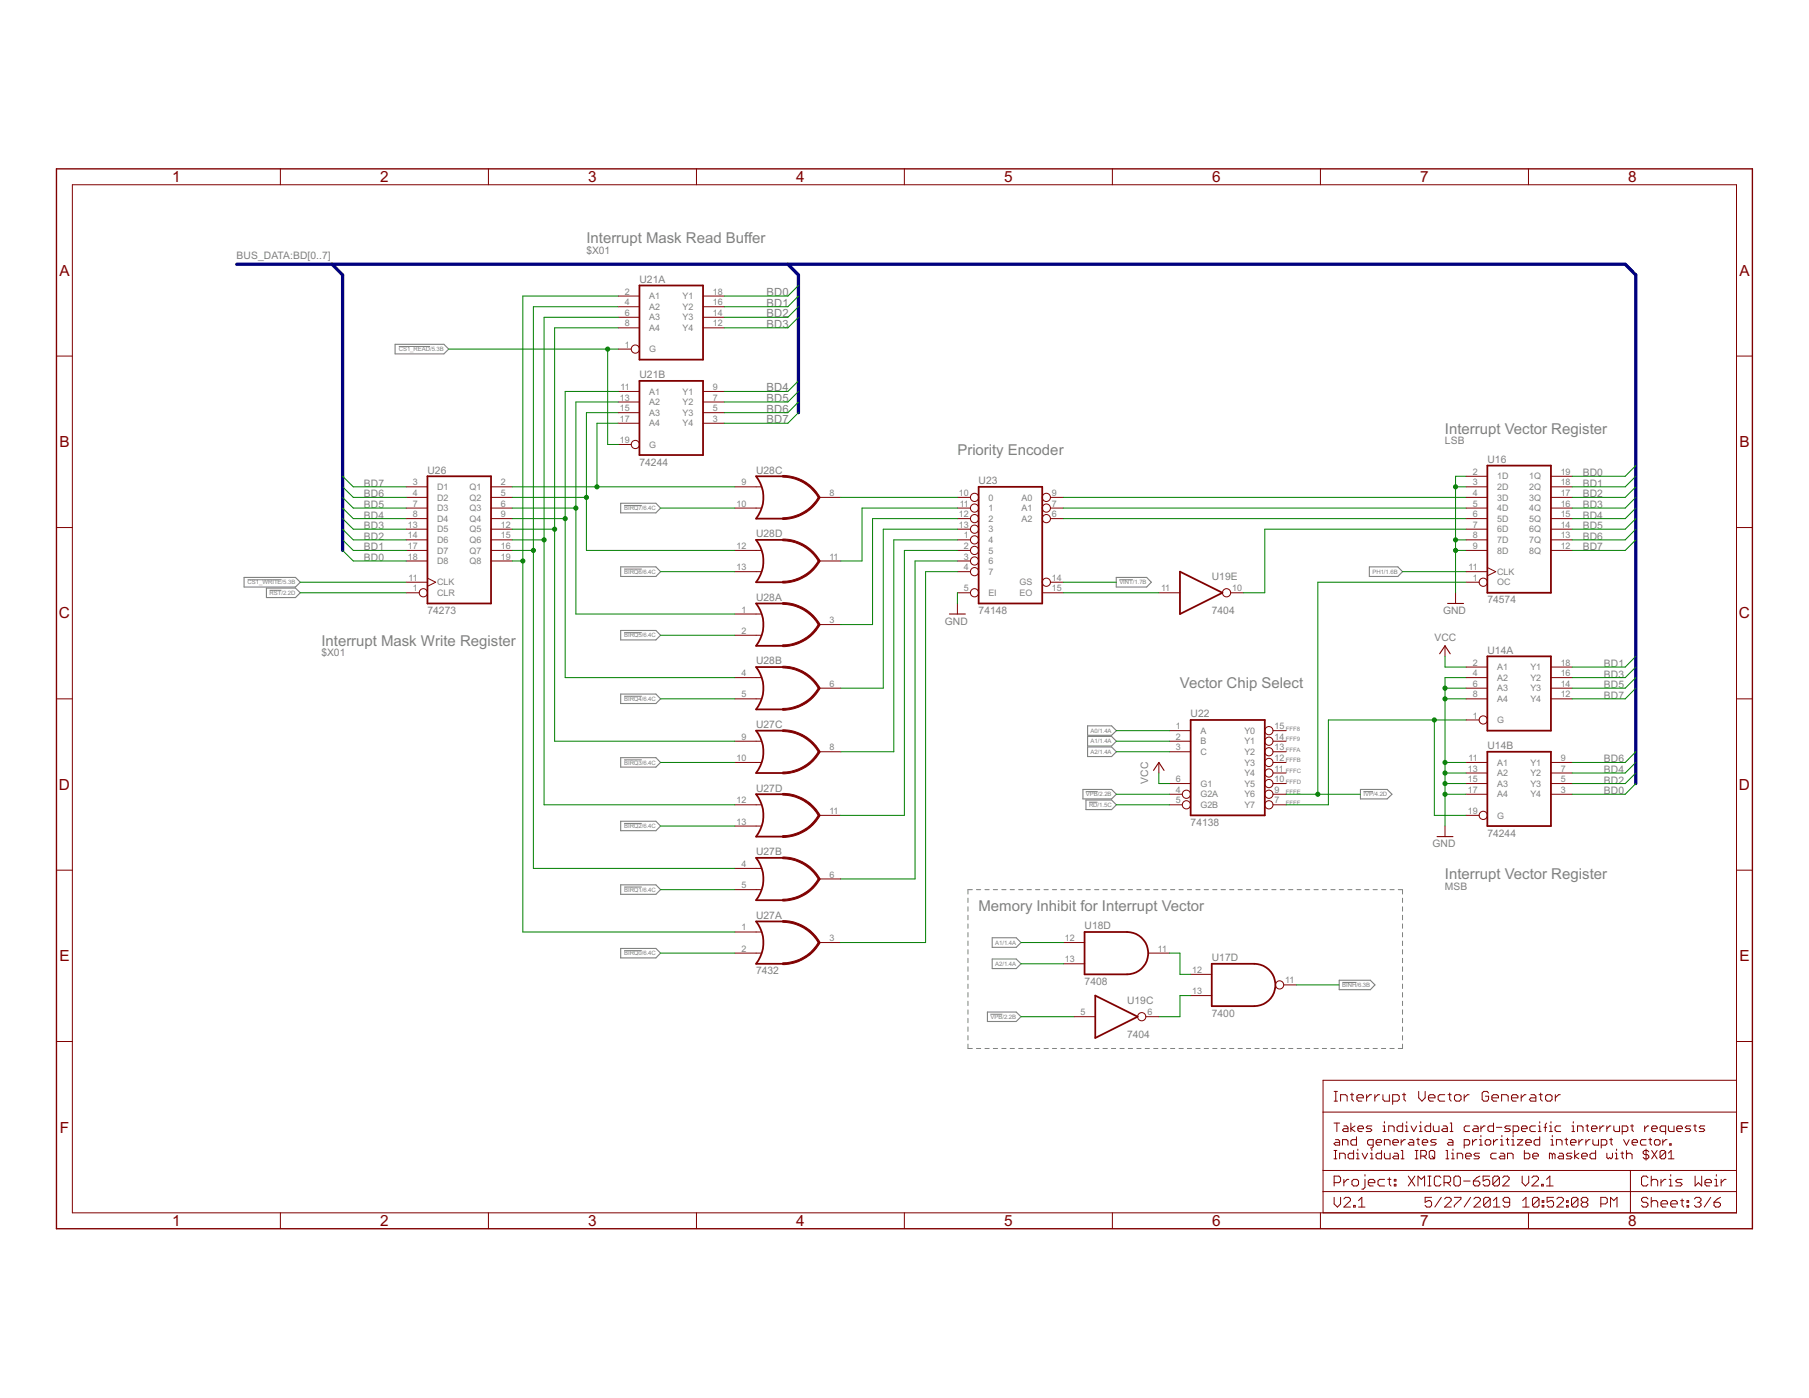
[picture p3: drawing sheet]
<svg xmlns="http://www.w3.org/2000/svg" width="279mm" height="216mm" viewBox="0 0 279 216" stroke-linecap="round" stroke-linejoin="round" font-family="sans-serif">
<g fill="none" stroke="#808080" stroke-width=".15">
<path d="M61.6 53.5h4.8M96.4 78.1h2.7M38.2 89.5h5.3M41.6 91.2h1.9M96.4 97.7h2.7M96.4 87.9h2.7M172.9 89.5h2.1M96.4 117.3h2.7M96.4 107.5h2.7M96.4 137h2.7M96.4 127.2h2.7M149.5 138.7v.7"/>
<path d="M150.2 137.4h-.7v.7M150.8 137.4h.7M152.1 137.4h.7M153.4 137.4h.7M154.7 137.4h.7M156 137.4h.7M157.3 137.4h.7M158.6 137.4h.7M159.9 137.4h.7M161.2 137.4h.7M162.5 137.4h.7M163.9 137.4h.6"/>
<path d="M165.1 137.4h.7M166.5 137.4h.6M167.7 122.3h1.8M167.7 137.4h.7M168.2 123.9h1.3M169.1 137.4h.6M170.3 137.4h.7M171.7 137.4h.6M173 137.4h.6M174.3 137.4h.6M175.6 137.4h.6M176.9 137.4h.6"/>
<path d="M178.2 137.4h.6M179.5 137.4h.6M180.8 137.4h.6M182.1 137.4h.7M183.4 137.4h.6M184.7 137.4h.7M186 137.4h.6M187.3 137.4h.7M188.6 137.4h.7M189.9 137.4h.7M191.2 137.4h.7M192.5 137.4h.7"/>
<path d="M193.8 137.4h.7M195.1 137.4h.7M196.4 137.4h.7M197.7 137.4h.7M199 137.4h.7M200.3 137.4h.7M201.6 137.4h.7M202.9 137.4h.7M204.2 137.4h.7M205.5 137.4h.7M206.8 137.4h.7M208.2 137.4h.6"/>
<path d="M209.4 137.4h.7M210.6 122.3h1.5M210.8 137.4h.6M212.1 137.4h.6M213.4 137.4h.6M214.7 137.4h.6M216 137.4h.6v.7M216.6 138.7v.7M96.4 146.8h2.7M149.5 140v.7M149.5 141.4v.6M149.5 142.7v.7"/>
<path d="M149.5 144v.7M149.5 145.3v.7M149.5 146.7v.6M149.5 148v.7M149.5 149.3v.7M149.5 150.6v.7M149.5 152v.7M149.5 153.3v.7M149.5 154.6v.7M149.5 156v.6M149.5 157.3v.6M149.5 158.6v.7"/>
<path d="M149.5 159.9v.7M153 156.6h1.8M207.3 151.7h2.2M216.6 140v.7M216.6 141.4v.6M216.6 142.7v.7M216.6 144v.7M216.6 145.3v.7M216.6 146.7v.6M216.6 148v.7M216.6 149.3v.7M216.6 150.6v.7"/>
<path d="M216.6 152v.7M216.6 153.3v.7M216.6 154.6v.7M216.6 156v.6M216.6 157.3v.6M216.6 158.6v.7M216.6 159.9v.7M149.5 161.2v.7h.7M150.8 161.9h.7M152.1 161.9h.7M153.4 161.9h.7M154.7 161.9h.7"/>
<path d="M156 161.9h.7M157.3 161.9h.7M158.6 161.9h.7M159.9 161.9h.7M161.2 161.9h.7M162.5 161.9h.7M163.9 161.9h.6M165.1 161.9h.7M166.5 161.9h.6M167.7 161.9h.7M169.1 161.9h.6M170.3 161.9h.7"/>
<path d="M171.7 161.9h.6M173 161.9h.6M174.3 161.9h.6M175.6 161.9h.6M176.9 161.9h.6M178.2 161.9h.6M179.5 161.9h.6M180.8 161.9h.6M182.1 161.9h.7M183.4 161.9h.6M184.7 161.9h.7M186 161.9h.6"/>
<path d="M187.3 161.9h.7M188.6 161.9h.7M189.9 161.9h.7M191.2 161.9h.7M192.5 161.9h.7M193.8 161.9h.7M195.1 161.9h.7M196.4 161.9h.7M197.7 161.9h.7M199 161.9h.7M200.3 161.9h.7M201.6 161.9h.7"/>
<path d="M202.9 161.9h.7M204.2 161.9h.7M205.5 161.9h.7M206.8 161.9h.7M208.2 161.9h.6M209.4 161.9h.7M210.8 161.9h.6M212.1 161.9h.6M213.4 161.9h.6M214.7 161.9h.6M216.6 161.2v.7h-.6"/>
</g>
<g fill="none" stroke="#808080" stroke-width=".17">
<path d="M61 53.2h7.6l.7 .7-.7 .8h-7.6zM95.9 77.7h5.4l.7 .8-.7 .7h-5.4zM37.7 89.2h7.9l.8 .7-.8 .8h-7.9zM41.1 90.8h4.5l.8 .7-.8 .8h-4.5zM95.9 87.5h5.4l.7 .8-.7 .7h-5.4zM95.9 97.4h5.4l.7 .7-.7 .7h-5.4zM172.4 89.2h4.7l.7 .7-.7 .8h-4.7zM211.5 87.5h4.4l.7 .8-.7 .7h-4.4zM95.9 107.2h5.4l.7 .7-.7 .7h-5.4zM95.9 117h5.4l.7 .8-.7 .7h-5.4zM168 115.4h3.7l.7 .7-.7 .7h-3.7zM168 112.1h3.7l.7 .7-.7 .8h-3.7z"/>
<path d="M168 113.7h3.7l.7 .8-.7 .7h-3.7zM95.9 126.8h5.4l.7 .8-.7 .7h-5.4zM95.9 136.7h5.4l.7 .7-.7 .7h-5.4zM167.3 121.9h4.4l.7 .8-.7 .7h-4.4zM167.7 123.5h4l.7 .8-.7 .7h-4zM210.1 121.9h4.1l.8 .8-.8 .7h-4.1zM95.9 146.5h5.4l.7 .7-.7 .7h-5.4zM152.5 156.3h4.5l.7 .7-.7 .8h-4.5zM153.2 148.1h3.8l.7 .7-.7 .8h-3.8zM153.2 144.8h3.8l.7 .8-.7 .7h-3.8zM206.8 151.4h4.8l.8 .7-.8 .7h-4.8z"/>
</g>
<g fill="none" stroke="#800000" stroke-width=".15">
<path d="M11.2 28.5h257v158.8h-257zM43.3 26.1v2.4M75.4 26.1v2.4M107.6 26.1v2.4M139.7 26.1v2.4M171.8 26.1v2.4M203.9 26.1v2.4M236.1 26.1v2.4M8.7 55h2.5M95.5 53.9h2M95.5 45.7h3.3M95.5 47.4h3.3"/>
<path d="M95.5 49h3.3M95.5 50.6h3.3M108.6 45.7h3.3M108.6 47.4h3.3M108.6 49h3.3M108.6 50.6h3.3M268.2 55h2.5M62.7 75.2h3.3M62.7 76.8h3.3M62.7 78.5h3.3M75.8 75.2h3.3M75.8 76.8h3.3"/>
<path d="M75.8 78.5h3.3M95.5 68.6h2M95.5 60.5h3.3M95.5 62.1h3.3M95.5 63.7h3.3M95.5 65.4h3.3M108.6 60.5h3.3M108.6 62.1h3.3M108.6 63.7h3.3M108.6 65.4h3.3M113.5 75.2h4.1M113.5 78.5h4.1"/>
<path d="M126.6 76.8h3.3M147.9 76.8h2M147.9 78.5h2M162.2 76.8h2M162.2 78.5h2M226.4 73.6h3.3M226.4 75.2h3.3M226.4 76.8h3.3M226.4 78.5h3.3M239.5 73.6h3.3M239.5 75.2h3.3M239.5 76.8h3.3"/>
<path d="M239.5 78.5h3.3M8.7 81.5h2.5M62.7 89.9h3.3M62.7 80.1h3.3M62.7 81.7h3.3M62.7 83.4h3.3M62.7 85h3.3M62.7 86.6h3.3M62.7 91.5h2M66 89.3l1.3 .6-1.3 .7M75.8 80.1h3.3M75.8 81.7h3.3"/>
<path d="M75.8 83.4h3.3M75.8 85h3.3M75.8 86.6h3.3M113.5 85h4.1M113.5 88.3h4.1M113.5 94.8h4.1M113.5 98.1h4.1M126.6 86.6h3.3M126.6 96.5h3.3M147.9 80.1h2M147.9 81.7h2M147.9 83.4h2"/>
<path d="M147.9 85h2M147.9 88.3h2M147.9 86.6h2M147.9 91.5h2M147.9 93.2v1.6M161 91.5h3.2M162.2 89.9h2M162.2 80.1h2M179 91.5h3.2M190.1 91.5h2M223.2 99.7v1.7M224.8 91.5v1.7"/>
<path d="M226.4 89.9h2.1M226.4 80.1h3.3M226.4 81.7h3.3M226.4 83.4h3.3M226.4 85h3.3M226.4 88.3h3.3M229.7 87.7l1.3 .6-1.3 .6M239.5 80.1h3.3M239.5 81.7h3.3M239.5 83.4h3.3M239.5 85h3.3M268.2 81.5h2.5"/>
<path d="M8.7 107.9h2.5M113.5 107.9h4.1M113.5 104.6h4.1M113.5 117.8h4.1M113.5 114.5h4.1M126.6 106.3h3.3M126.6 116.1h3.3M179 117.8v1.6M180.6 114.5h3.3M180.6 116.1h3.3M180.6 112.8h3.3M196.6 117.8h2"/>
<path d="M196.6 119.4h2M196.6 114.5h2M196.6 116.1h2M196.6 112.8h2M226.4 107.9h3.3M226.4 111.2h2.1M226.4 103h3.3M226.4 104.6h3.3M226.4 106.3h3.3M226.4 117.8h3.3M226.4 119.4h3.3M239.5 107.9h3.3"/>
<path d="M239.5 103h3.3M239.5 104.6h3.3M239.5 106.3h3.3M239.5 117.8h3.3M239.5 119.4h3.3M268.2 107.9h2.5M8.7 134.4h2.5M113.5 124.3h4.1M113.5 127.6h4.1M113.5 134.1h4.1M113.5 137.4h4.1M126.6 125.9h3.3"/>
<path d="M126.6 135.7h3.3M180.6 121h3.3M180.6 122.7h2M180.6 124.3h2M196.6 121h2M196.6 122.7h2M196.6 124.3h2M223.2 127.6v1.6M226.4 125.9h2.1M226.4 121h3.3M226.4 122.7h3.3M239.5 121h3.3"/>
<path d="M239.5 122.7h3.3M268.2 134.4h2.5M113.5 143.9h4.1M113.5 147.2h4.1M126.6 145.6h3.3M164.2 145.6h3.3M164.2 148.8h3.3M165.9 157h3.3M177 157h2M177.3 147.2h3.3M183.9 150.5h3.3M183.9 153.8h3.3"/>
<path d="M198.3 152.1h2M8.7 160.8h2.5M204.3 171.7h63.9M206 173.4h.9M206 179h.5M206 177.7h.5M206.1 170.1h.5M206.1 168.6h.5M206.3 176h.4l.2 .2v.6h-.6l-.3-.2 .3-.2h.6M206.3 177.7v1.3M206.3 168.6v1.5M206.5 173.4v1.4"/>
<path d="M206.9 179v-.9h.7l.2 .2v.7M207.1 170.1v-1h.7l.3 .2v.8M207.3 176.8v-.8h.7l.2 .2v.6M207.6 173.9h.4l.2 .2v.7h-.6l-.3-.3 .3-.2h.6M208.6 169.1h.5M208.6 173.4v1.4M208.8 168.8v1l.3 .3M209.1 177.7v1.3h-.7l-.2-.2v-.5l.2-.2h.7M209.3 173.9l-.7 .4 .7 .5M209.5 175.6v1.2h-.6l-.3-.2v-.4l.3-.2h.6M209.5 178.1h.2v.9M209.5 179h.4"/>
<path d="M209.6 169.5h1v-.2l-.3-.2h-.5l-.2 .2v.5l.2 .3h.5M209.7 174.3h.9v-.2l-.2-.2h-.5l-.2 .2v.4l.2 .3h.5M209.7 177.5v.2M210.4 178.1l.4 .9 .4-.9M211.1 169.1v1M211.7 179h.4M211.7 178.1h.2v.9M211.8 169.1h-.2l-.5 .4M211.9 173.9h-.7l-.2 .2 .2 .2h.5l.2 .2-.2 .3h-.7M211.9 177.5v.2M212.1 176.8h-.6l-.3-.2v-.4l.3-.2h.6v1.1l-.2 .2h-.2M212.3 169.1v1"/>
<path d="M212.5 176.4h.9v-.2l-.2-.2h-.5l-.2 .2v.4l.2 .2h.5M213.1 169.1h-.3l-.5 .4M213.4 177.7v1.3h-.7l-.2-.2v-.5l.2-.2h.7M213.6 169.1v.7l.2 .3h.8v-1M213.6 173.9h.2v.9M213.6 174.8h.4M213.8 173.2v.2M213.8 176.8v-.8h.7l.2 .2v.6M213.8 178.1v.7l.2 .2h.7v-.9M214.5 174.8v-.9h.6l.2 .2v.7M215.1 170.1h.8l.2-.3v-.5l-.2-.2h-.8v1.5M215.1 176.4h.9v-.2l-.2-.2h-.5l-.2 .2v.4l.2 .2h.5"/>
<path d="M215.3 178.1h.5l.2 .2v.7h-.7l-.2-.2 .2-.3h.7M216.4 177.7h.2v1.3M216.4 176v.8M216.4 179h.5M216.6 169.1h.5M216.6 173.4v1.4h-.6l-.2-.3v-.4l.2-.2h.6M216.9 168.8v1l.2 .3M217.1 173.9h.2v.9M217.1 174.8h.4M217.1 176h-.2l-.5 .4M217.3 173.2v.2M217.7 176h.4l.3 .2v.6h-.7l-.2-.2 .2-.2h.7"/>
<path d="M217.9 173.9l.5 .9 .4-.9M218.6 179h.4M218.6 177.7h.4M218.8 176h.4M218.8 177.7v1.3M219 175.8v.8l.2 .2M219.1 168.6v.9l.5 .6 .5-.6v-.9M219.2 173.9h.2v.9M219.2 174.8h.4M219.4 173.2v.2M219.4 178.5h.7l.2-.2v-.4l-.2-.2h-.7v1.3M219.7 176.4h.8v-.2l-.2-.2h-.4l-.2 .2v.4l.2 .2h.4"/>
<path d="M219.9 178.5l.4 .5M220.6 169.5h1v-.2l-.2-.2h-.5l-.3 .2v.5l.3 .3h.5M220.7 177.9l.3-.2h.4l.2 .2v.9l-.2 .2h-.4l-.3-.2zM221 173.4v1.4h-.7l-.2-.3v-.4l.2-.2h.7M221.2 178.5l.4 .5M221.4 173.9v.6l.2 .3h.6v-.9M221.8 176h-.6l-.2 .2 .2 .2h.4l.2 .2-.2 .2h-.6M222.9 173.9h.4l.2 .2v.7h-.6l-.2-.3 .2-.2h.6M223.1 169.1h-.7l-.3 .2v.5l.3 .3h.7M223.3 177.7h.2v1.3M223.3 179h.5M223.6 169.1h.5"/>
<path d="M223.8 176h.4l.2 .2v.6h-.6l-.3-.2 .3-.2h.6M223.9 168.8v1l.2 .3M224 173.4h.2v1.4M224 174.8h.4M224.2 178.1h.2v.9M224.2 179h.4M224.4 177.5v.2M224.6 169.3l.3-.2h.5l.3 .2v.5l-.3 .3h-.5l-.3-.3zM225.1 179v-.9h.6l.2 .2v.7M226.1 169.1v1M226.1 176.8h.7l.2-.2v-.4l-.2-.2h-.7v1.3M226.4 178.5h.8v-.2l-.2-.2h-.4l-.2 .2v.5l.2 .2h.4"/>
<path d="M226.9 169.1h-.2l-.6 .4M227 173.9h-.6l-.3 .2v.4l.3 .3h.6M227.4 176v.8M227.6 173.9h.5l.2 .2v.7h-.7l-.2-.3 .2-.2h.7M228.1 176h-.2l-.5 .4M228.5 176h.2v.8M228.5 176.8h.4M228.5 178.1h-.6l-.3 .2 .3 .2h.4l.2 .3-.2 .2h-.7M228.7 173.9v.9M228.7 175.3v.3M229.4 173.9h-.2l-.5 .4M229.6 176h.4l.3 .2v.4l-.3 .2h-.4l-.2-.2v-.4z"/>
<path d="M229.9 168.8l-.2-.2h-.5l-.3 .2v1l.3 .3h.5l.2-.3v-.5h-.5M230.4 169.5h1v-.2l-.2-.2h-.5l-.3 .2v.5l.3 .3h.5M230.7 173.4v1.4h-.7l-.2-.3v-.4l.2-.2h.7M230.7 176v.8M231.1 178.1h-.6l-.2 .2v.5l.2 .2h.6M231.1 174.1h.9M231.3 176h-.2l-.4 .4M231.8 176h.2v.8M231.8 176.8h.4M231.8 178.1h.4l.2 .2v.7h-.6l-.3-.2 .3-.3h.6M231.9 170.1v-1h.8l.2 .2v.8M232 175.3v.3"/>
<path d="M232.6 176h.4M232.8 179v-.9h.7l.2 .2v.7M232.8 175.8v.8l.2 .2M233.3 173.9h-.7l-.2 .2 .2 .2h.4l.3 .2-.3 .3h-.6M233.4 169.5h1v-.2l-.2-.2h-.5l-.3 .2v.5l.3 .3h.5M233.5 176h.2v.8M233.5 176.8h.4M233.7 174.8h.7l.2-.3v-.4l-.2-.2h-.7v1.3M233.7 175.3v.3M234.4 176h.8l-.8 .8h.8M234.9 169.1v1M235 174.3h.9v-.2l-.3-.2h-.4l-.2 .2v.4l.2 .3h.4"/>
<path d="M235.4 177.7v1.3h.7l.2-.2v-.5l-.2-.2h-.7M235.6 176.4h.9v-.2l-.2-.2h-.4l-.3 .2v.4l.3 .2h.4M235.7 169.1h-.2l-.6 .4M236.5 169.1h.5l.2 .2v.8h-.7l-.3-.3 .3-.3h.7M236.7 178.5h.9v-.2l-.2-.2h-.5l-.2 .2v.5l.2 .2h.5M237.2 173.9h-.7l-.2 .2v.4l.2 .3h.7M237.6 173.9h.2v.9M237.6 174.8h.4M237.7 169.1h.5M237.8 173.2v.2M237.8 175.6v1.2h-.6l-.3-.2v-.4l.3-.2h.6M238 168.8v1l.2 .3"/>
<path d="M238.5 174.1h.4M238.7 169.3l.3-.2h.5l.2 .2v.5l-.2 .3h-.5l-.3-.3zM238.9 173.4l-.2 .3v1.1M239.3 173.9h.2v.9M239.3 174.8h.5M239.5 173.2v.2M239.5 176h.3v.8M239.5 176.8h.5M239.8 178.3l.2-.2 .2 .2v.7M239.8 175.3v.3M239.8 178.3v.7M239.8 178.3l-.3-.2h-.2v.9"/>
<path d="M240.2 169.1v1M240.4 176.8v-.8h.6l.3 .2v.6M240.8 178.1h.5l.2 .2v.7h-.7l-.2-.2 .2-.3h.7M241 169.1h-.3l-.5 .4M241 173.9h-.6l-.2 .2v.4l.2 .3h.6M241.7 176h.4M241.9 175.8v.8l.2 .2M242.6 176.4h.8v-.2l-.2-.2h-.4l-.2 .2v.4l.2 .2h.4M242.8 173.9h.2v.9M242.8 174.8h.4M242.8 178.1h-.7l-.2 .2 .2 .2h.4l.3 .3-.3 .2h-.6M243 173.2v.2"/>
<path d="M243.2 177.7v1.3M243.6 174.8v-.9h.7l.2 .2v.7M243.9 176v.8M243.9 178.1l-.7 .4 .7 .5M244.3 178.5h.9v-.2l-.3-.2h-.4l-.2 .2v.5l.2 .2h.4M244.5 176h-.2l-.4 .4M244.9 173.9h.5M244.9 176v.8M245.2 173.7v.8l.2 .3M245.6 176h-.2l-.5 .4M245.8 174.3h.9v-.2l-.3-.2h-.4l-.2 .2v.4l.2 .3h.4M246 176v.6l.2 .2h.7v-.8"/>
<path d="M246.4 177.7v1.3h-.6l-.2-.2v-.5l.2-.2h.6M247.1 173.9v.9M247.3 176.8h.7l.2-.2v-.4l-.2-.2h-.7v1.3M247.7 173.9h-.2l-.4 .4M248.2 173.9v.9M248.2 178.1v.7l.2 .2 .2-.2 .2 .2 .2-.2v-.7M248.6 176h.4M248.8 173.9h-.2l-.4 .4M248.8 175.8v.8l.2 .2M249.3 173.9v.6l.2 .3h.6v-.9M249.5 179h.4M249.5 178.1h.2v.9"/>
<path d="M249.7 177.5v.2M250.3 178.1h.5M250.5 174.8h.7l.2-.3v-.4l-.2-.2h-.7v1.3M250.5 177.9v.9l.3 .2M250.8 176l.4 .8 .4-.8M251.2 178.3l.2-.2h.4l.3 .2v.7M251.2 177.7v1.3M251.8 173.9h.5M252.1 173.7v.8l.2 .3M252.1 176.4h.8v-.2l-.2-.2h-.4l-.2 .2v.4l.2 .2h.4M254 173.9v.9M254.2 176h-.6l-.2 .2v.4l.2 .2h.6"/>
<path d="M254.2 177.5v1.7M254.7 173.9h-.3l-.4 .4M254.7 176h.4M254.7 177.9l-.3-.2h-.4l-.2 .2v.2l.2 .2h.4l.3 .2v.3l-.3 .2h-.4l-.2-.2M254.9 175.8v.8l.2 .2M255.1 174.3h.8v-.2l-.2-.2h-.4l-.2 .2v.4l.2 .3h.4M255.1 177.7l.8 1.3M255.5 176.2l.2-.2h.5l.2 .2v.4l-.2 .2h-.5l-.2-.2zM255.9 177.7l-.8 1.3M256.8 176v.8M257.3 174.8h-.7l-.2-.3v-.4l.2-.2h.7v1.3M257.3 177.9v.9l-.3 .2h-.4l-.2-.2"/>
<path d="M257.3 177.9l-.3-.2h-.4l-.2 .2v.9M257.3 177.9l-.9 .9M257.5 176h-.2l-.5 .4M257.7 173.9v.6l.2 .3h.7v-.9M257.7 178.1l.4-.4v1.3M257.7 179h.9M257.9 176.6h.2v.2h-.2zM259 174.3h.8v-.2l-.2-.2h-.4l-.2 .2v.4l.2 .3h.4M261.1 173.9h-.6l-.2 .2 .2 .2h.4l.2 .2-.2 .3h-.6M261.6 173.9h.4M261.8 173.7v.8l.2 .3M263.3 173.9h-.6l-.3 .2 .3 .2h.4l.2 .2-.2 .3h-.7"/>
<path d="M268.2 160.8h2.5M268.2 166.8h-63.9v20.5M43.3 187.3v2.5M75.4 187.3v2.5M107.6 187.3v2.5M139.7 187.3v2.5M171.8 187.3v2.5M203.9 187.3v2.5M204.3 180.8h63.9M204.3 184h63.9M206.1 182.6h.7l.3-.2v-.5l-.3-.3h-.7v1.6M206.1 184.9v1l.5 .5 .5-.5v-1"/>
<path d="M207.6 182.1v1.1M207.6 185.2l.2-.3h.5l.3 .3v.2l-1 1h1M208.3 182.1h-.2l-.5 .5M209.1 182.1h.5l.2 .3v.5l-.2 .3h-.5l-.3-.3v-.5zM209.1 186.2h.2v.2h-.2zM209.8 185.4l.5-.5v1.5M209.8 186.4h1M210.8 182.1v1.3l-.2 .2h-.3M210.8 181.4v.2M211.3 182.6h1v-.2l-.2-.3h-.5l-.3 .3v.5l.3 .3h.5M213.8 182.1h-.7l-.3 .3v.5l.3 .3h.7M214.3 182.1h.5"/>
<path d="M214.6 181.9v1l.2 .3M215.3 182.1h.3v.3h-.3zM215.3 182.9h.3v.3h-.3zM217.5 181.6l1 1.6M218.5 181.6l-1 1.6M219 183.2v-1.6l.5 .5 .5-.5v1.6M220.5 181.6h.5M220.5 183.2h.5M220.8 181.6v1.6M221.1 184.9h-1v.8l.5-.3h.3l.2 .3v.5l-.2 .2h-.5l-.3-.2M222.5 181.9l-.2-.3h-.5l-.3 .3v1l.3 .3h.5l.2-.3M222.6 184.9l-1 1.5"/>
<path d="M223 182.6h.8l.2-.2v-.5l-.2-.3h-.8v1.6M223.1 185.2l.3-.3h.5l.2 .3v.2l-1 1h1M223.5 182.6l.5 .6M224.6 184.9h1v.3l-1 1v.2M224.8 181.6h.5l.3 .3v1l-.3 .3h-.5l-.2-.3v-1zM226.1 182.4h1M227.1 184.9l-1 1.5M227.6 182.4h.7l.3 .2v.3l-.3 .3h-.5l-.2-.3zM227.6 185.2l.3-.3h.5l.2 .3v.2l-1 1h1M228.6 181.6l-.5 .3-.5 .5M230.1 181.6h-1v.8l.5-.3h.2l.3 .3v.5l-.3 .3h-.5l-.2-.3M230.2 185.2l-.3-.3h-.5l-.2 .3v1"/>
<path d="M230.2 185.2v1l-.3 .2h-.5l-.2-.2M230.2 185.2l-1 1M230.7 186.4h1M230.7 185.4l.5-.5v1.5M231.6 181.9l-.3-.3h-.5l-.2 .3v1M231.6 181.9v1l-.3 .3h-.5l-.2-.3M231.6 181.9l-1 1M232.1 181.9l.2-.3h.5l.3 .3v.2l-1 1.1h1M233.2 185.7h-.8l-.2-.3v-.2l.2-.3h.5l.3 .3v1l-.3 .2h-.5l-.2-.2M235.1 181.6v1l.5 .6 .5-.6v-1M235.2 186.4h1M235.2 185.4l.5-.5v1.5"/>
<path d="M236.1 187.3v2.5M236.6 181.9l.3-.3h.5l.2 .3v.2l-1 1.1h1M237.7 185.2v1l-.3 .2h-.5l-.2-.2M237.7 185.2l-.3-.3h-.5l-.2 .3v1M237.7 185.2l-1 1M238.1 182.9h.3v.3h-.3zM238.2 186.2h.2v.2h-.2zM238.2 185.4h.2v.3h-.2zM238.9 183.2h1M238.9 182.1l.5-.5v1.6M239.9 184.9h-.9v.8l.5-.3h.2l.2 .3v.5l-.2 .2h-.5l-.2-.2M240.5 185.2l.2-.3h.5l.3 .3v.2l-1 1h1"/>
<path d="M242 186.2h.2v.2h-.2zM242 185.4h.2v.3h-.2zM243.7 185.2v1l-.2 .2h-.5l-.3-.2M243.7 185.2l-.2-.3h-.5l-.3 .3v1M243.7 185.2l-1 1M244.5 185.7l-.3 .2v.3l.3 .2h.5l.2-.2v-.3l-.2-.2M244.5 185.7l-.3-.3v-.2l.3-.3h.5l.2 .3v.2l-.2 .3M244.5 185.7h.5M247.2 185.9h.8l.2-.2v-.5l-.2-.3h-.8v1.5M248.8 186.4v-1.5l.5 .5 .4-.5v1.5M251.8 180.8v6.5M254.5 181.9l-.2-.3h-.5l-.3 .3v1l.3 .3h.5l.2-.3"/>
<path d="M254.5 185.2l-.2-.3h-.5l-.3 .3v.2l.3 .3h.5l.2 .2v.3l-.2 .2h-.5l-.3-.2M255 182.4l.3-.3h.5l.2 .3v.8M255 181.6v1.6M255 184.9v1.5M255 185.7l.3-.3h.5l.2 .3v.7M256.5 185.9h1.1v-.2l-.3-.3h-.5l-.3 .3v.5l.3 .2h.5M256.5 182.1v1.1M257.3 182.1h-.3l-.5 .5M257.8 182.1h.2v1.1M257.8 183.2h.5M258 185.9h1.1v-.2l-.3-.3h-.5l-.3 .3v.5l.3 .2h.5M258 181.4v.2"/>
<path d="M259.6 185.4h.5M259.8 182.1h-.7l-.3 .3 .3 .2h.5l.2 .3-.2 .3h-.8M259.8 185.2v1l.3 .2M260.6 186.2h.2v.2h-.2zM260.6 185.4h.2v.3h-.2zM261.7 185.2l.3-.3h.5l.2 .3v.2l-.2 .3M261.8 181.6v1.6l.5-.6 .5 .6v-1.6M262.2 185.7h.3M262.5 185.7l.2 .2v.3l-.2 .2h-.5l-.3-.2M263.3 182.6h1v-.2l-.2-.3h-.5l-.3 .3v.5l.3 .3h.5M264.2 184.9l-1 1.5M264.7 185.7h.8l.2 .2v.3l-.2 .2h-.5l-.3-.2z"/>
<path d="M264.8 182.1h.3v1.1M264.8 183.2h.5M265.1 181.4v.2M265.7 184.9l-.5 .3-.5 .5M265.8 182.1v1.1M266.6 182.1h-.3l-.5 .5"/>
<circle cx="98.1" cy="53.9" r=".64"/>
<circle cx="98.1" cy="68.6" r=".64"/>
<circle cx="150.5" cy="76.8" r=".64"/>
<circle cx="150.5" cy="78.5" r=".64"/>
<circle cx="161.6" cy="76.8" r=".64"/>
<circle cx="161.6" cy="78.5" r=".64"/>
<circle cx="65.4" cy="91.5" r=".64"/>
<circle cx="150.5" cy="80.1" r=".64"/>
<circle cx="150.5" cy="81.7" r=".64"/>
<circle cx="150.5" cy="83.4" r=".64"/>
<circle cx="150.5" cy="85" r=".64"/>
<circle cx="150.5" cy="86.6" r=".64"/>
<circle cx="150.5" cy="91.5" r=".64"/>
<circle cx="150.5" cy="88.3" r=".64"/>
<circle cx="161.6" cy="80.1" r=".64"/>
<circle cx="161.6" cy="89.9" r=".64"/>
<circle cx="189.4" cy="91.5" r=".64"/>
<circle cx="229.1" cy="89.9" r=".64"/>
<circle cx="196" cy="119.4" r=".64"/>
<circle cx="196" cy="117.8" r=".64"/>
<circle cx="196" cy="114.5" r=".64"/>
<circle cx="196" cy="116.1" r=".64"/>
<circle cx="196" cy="112.8" r=".64"/>
<circle cx="229.1" cy="111.2" r=".64"/>
<circle cx="183.2" cy="124.3" r=".64"/>
<circle cx="183.2" cy="122.7" r=".64"/>
<circle cx="196" cy="121" r=".64"/>
<circle cx="196" cy="122.7" r=".64"/>
<circle cx="196" cy="124.3" r=".64"/>
<circle cx="229.1" cy="125.9" r=".64"/>
<circle cx="176.3" cy="157" r=".64"/>
<circle cx="197.6" cy="152.1" r=".64"/>
</g>
<path d="M8.7 26.1h262v163.7h-262z" fill="none" stroke="#800000" stroke-width=".21"/>
<g fill="none" stroke="#800000" stroke-width=".28">
<path d="M98.8 44.1h9.8v11.4h-9.8zM98.8 58.8h9.8v11.5h-9.8zM66 73.6h9.8v19.6h-9.8zM120.9 73.6h-4.1a5.3 5.3 0 0 1 0 6.5h4.1M151.2 75.2h9.8v18h-9.8zM229.7 71.9h9.8v19.6h-9.8zM120.9 83.4h-4.1a5.3 5.3 0 0 1 0 6.5h4.1M120.9 93.2h-4.1a5.3 5.3 0 0 1 0 6.5h4.1M182.2 88.3l6.6 3.2-6.6 3.3zM120.9 103h-4.1a5.3 5.3 0 0 1 0 6.6h4.1M120.9 112.8h-4.1a5.3 5.3 0 0 1 0 6.6h4.1M183.9 111.2h11.4v14.7h-11.4z"/>
<path d="M229.7 101.4h9.8v11.4h-9.8zM229.7 116.1h9.8v11.5h-9.8zM120.9 122.7h-4.1a5.3 5.3 0 0 1 0 6.5h4.1M120.9 132.5h-4.1a5.3 5.3 0 0 1 0 6.5h4.1M120.9 142.3h-4.1a5.3 5.3 0 0 1 0 6.5h4.1M167.5 143.9h6.6a3.3 3.3 0 0 1 3.2 3.3 3.3 3.3 0 0 1-3.2 3.3h-6.6zM169.2 153.8l6.5 3.2-6.5 3.3zM187.2 148.8h6.5a3.3 3.3 0 0 1 3.3 3.3 3.3 3.3 0 0 1-3.3 3.3h-6.5z"/>
</g>
<path d="M146.6 94.8h2.5M223.6 93.2h2.4M178.2 119l.8-1.2 .8 1.2M222.4 101l.8-1.3 .8 1.3M222 129.2h2.4" fill="none" stroke="#800000" stroke-width=".17"/>
<g fill="#800000" stroke="#800000" stroke-width=".15">
<path d="M120.9 80a6.5 6.5 0 0 0 5.5-3.3l.3 .2a6.6 6.6 0 0 1-5.8 3.3z" fill-rule="evenodd"/>
<path d="M120.9 73.4a6.6 6.6 0 0 1 5.8 3.4l-.3 .1a6.4 6.4 0 0 0-5.5-3.2z" fill-rule="evenodd"/>
<path d="M120.9 89.8a6.4 6.4 0 0 0 5.5-3.2l.3 .1a6.6 6.6 0 0 1-5.8 3.3z" fill-rule="evenodd"/>
<path d="M120.9 83.2a6.6 6.6 0 0 1 5.8 3.4l-.3 .1a6.4 6.4 0 0 0-5.5-3.2z" fill-rule="evenodd"/>
<path d="M120.9 99.6a6.4 6.4 0 0 0 5.5-3.2l.3 .1a6.6 6.6 0 0 1-5.8 3.4z" fill-rule="evenodd"/>
<path d="M120.9 93.1a6.6 6.6 0 0 1 5.8 3.3l-.3 .2a6.4 6.4 0 0 0-5.5-3.3z" fill-rule="evenodd"/>
<path d="M120.9 109.4a6.4 6.4 0 0 0 5.5-3.2l.3 .1a6.6 6.6 0 0 1-5.8 3.4z" fill-rule="evenodd"/>
<path d="M120.9 102.9a6.6 6.6 0 0 1 5.8 3.4l-.3 .1a6.4 6.4 0 0 0-5.5-3.3z" fill-rule="evenodd"/>
<path d="M120.9 119.2a6.4 6.4 0 0 0 5.5-3.2l.3 .1a6.6 6.6 0 0 1-5.8 3.4z" fill-rule="evenodd"/>
<path d="M120.9 112.7a6.6 6.6 0 0 1 5.8 3.4l-.3 .1a6.4 6.4 0 0 0-5.5-3.2z" fill-rule="evenodd"/>
<path d="M120.9 129.1a6.4 6.4 0 0 0 5.5-3.3l.3 .2a6.6 6.6 0 0 1-5.8 3.3z" fill-rule="evenodd"/>
<path d="M120.9 122.5a6.6 6.6 0 0 1 5.8 3.4l-.3 .1a6.4 6.4 0 0 0-5.5-3.2z" fill-rule="evenodd"/>
<path d="M120.9 138.9a6.4 6.4 0 0 0 5.5-3.2l.3 .1a6.6 6.6 0 0 1-5.8 3.3z" fill-rule="evenodd"/>
<path d="M120.9 132.4a6.6 6.6 0 0 1 5.8 3.3l-.3 .1a6.4 6.4 0 0 0-5.5-3.2z" fill-rule="evenodd"/>
<path d="M120.9 148.7a6.4 6.4 0 0 0 5.5-3.2l.3 .1a6.7 6.7 0 0 1-5.8 3.4z" fill-rule="evenodd"/>
<path d="M120.9 142.2a6.6 6.6 0 0 1 5.8 3.3l-.3 .2a6.4 6.4 0 0 0-5.5-3.3z" fill-rule="evenodd"/>
</g>
<path d="M36.6 40.8h214.4l1.6 1.7v78.5M51.3 40.8l1.6 1.7v42.5M121.7 40.8l1.6 1.7v21.2" fill="none" stroke="#000080" stroke-width=".51"/>
<g fill="none" stroke="#008000" stroke-width=".15">
<path d="M69.3 53.9h26.2M93.9 53.9v14.7h1.6M95.5 50.6h-9.8v63.9h27.8M95.5 49h-11.5v75.3h29.5M95.5 47.4h-13.1v86.7h31.1M95.5 45.7h-14.7v98.2h32.7M123.3 58.8l-1.6 1.7h-9.8M123.3 49l-1.6 1.6h-9.8M123.3 47.4l-1.6 1.6h-9.8M123.3 45.7l-1.6 1.7h-9.8M123.3 44.1l-1.6 1.6h-9.8M52.9 73.6l1.7 1.6h8.1"/>
<path d="M52.9 75.2l1.7 1.6h8.1M52.9 76.8l1.7 1.7h8.1M52.9 78.5l1.7 1.6h8.1M79.1 75.2h34.4M79.1 76.8h11.5M79.1 78.5h9.8M95.5 63.7h-4.9v21.3h22.9M95.5 65.4h-3.3v9.8M95.5 62.1h-6.6v32.7h24.6M95.5 60.5h-8.2v44.1h26.2M102 78.5h11.5M123.3 63.7l-1.6 1.7h-9.8"/>
<path d="M123.3 62.1l-1.6 1.6h-9.8M123.3 60.5l-1.6 1.6h-9.8M129.9 76.8h18M147.9 78.5h-14.8v8.1h-3.2M164.2 76.8h62.2M164.2 78.5h62.2M224.8 75.2h1.6M226.4 73.6h-1.6v17.9M252.6 73.6l-1.6 1.6h-8.2M252.6 75.2l-1.6 1.6h-8.2M252.6 76.8l-1.6 1.7h-8.2M252.6 78.5l-1.6 1.6h-8.2"/>
<path d="M252.6 71.9l-1.6 1.7h-8.2M46.4 91.5h16.3M46.4 89.9h16.3M52.9 83.4l1.7 1.6h8.1M52.9 81.7l1.7 1.7h8.1M52.9 80.1l1.7 1.6h8.1M52.9 85l1.7 1.6h8.1M79.1 85h3.3M79.1 83.4h4.9M79.1 81.7h6.6M79.1 80.1h8.2M79.1 86.6h1.7"/>
<path d="M102 98.1h11.5M102 88.3h11.5M147.9 85h-8.2v40.9h-9.8M147.9 83.4h-9.9v32.7h-8.1M147.9 81.7h-11.5v24.6h-6.5M147.9 80.1h-13.1v16.4h-4.9M147.9 86.6h-6.6v49.1h-11.4M147.9 88.3h-4.9v57.3h-13.1M147.9 91.5v1.7M164.2 80.1h62.2M164.2 91.5h14.8M164.2 89.9h8.2"/>
<path d="M216.6 88.3h9.8M224.8 85h1.6M224.8 83.4h1.6M226.4 81.7h-31.1v9.8h-3.2M226.4 89.9h-22.9v32.8M252.6 83.4l-1.6 1.6h-8.2M252.6 81.7l-1.6 1.7h-8.2M252.6 80.1l-1.6 1.6h-8.2M102 107.9h11.5M102 117.8h11.5M172.4 116.1h8.2M172.4 114.5h8.2"/>
<path d="M172.4 112.8h8.2M179 119.4v1.6h1.6M221.5 111.2v14.7h4.9M223.2 107.9h3.2M223.2 117.8h3.2M223.2 106.3h3.2M223.2 119.4h3.2M223.2 101.4v1.6h3.2M226.4 104.6h-3.2v23M226.4 111.2h-21.2v13.1h-6.6M252.6 106.3l-1.6 1.6h-8.2M252.6 116.1l-1.6 1.7h-8.2"/>
<path d="M252.6 104.6l-1.6 1.7h-8.2M252.6 117.8l-1.6 1.6h-8.2M252.6 103l-1.6 1.6h-8.2M252.6 119.4l-1.6 1.6h-8.2M252.6 101.4l-1.6 1.6h-8.2M102 137.4h11.5M102 127.6h11.5M172.4 122.7h8.2M172.4 124.3h8.2M198.6 122.7h11.5M223.2 121h3.2M223.2 122.7h3.2"/>
<path d="M252.6 121l-1.6 1.7h-8.2M102 147.2h11.5M157.7 148.8h6.5M157.7 145.6h6.5M157.7 157h8.2M180.6 147.2h1.6v3.3h1.7M183.9 153.8h-1.7v3.2h-3.2M200.3 152.1h6.5"/>
</g>
<g fill="#008000" stroke="#008000" stroke-width=".15">
<circle cx="223.2" cy="122.7" r=".32"/>
<circle cx="223.2" cy="121" r=".32"/>
<circle cx="223.2" cy="119.4" r=".32"/>
<circle cx="223.2" cy="117.8" r=".32"/>
<circle cx="223.2" cy="107.9" r=".32"/>
<circle cx="223.2" cy="106.3" r=".32"/>
<circle cx="224.8" cy="83.4" r=".32"/>
<circle cx="224.8" cy="85" r=".32"/>
<circle cx="224.8" cy="75.2" r=".32"/>
<circle cx="92.2" cy="75.2" r=".32"/>
<circle cx="90.6" cy="76.8" r=".32"/>
<circle cx="88.9" cy="78.5" r=".32"/>
<circle cx="87.3" cy="80.1" r=".32"/>
<circle cx="85.7" cy="81.7" r=".32"/>
<circle cx="84" cy="83.4" r=".32"/>
<circle cx="82.4" cy="85" r=".32"/>
<circle cx="80.8" cy="86.6" r=".32"/>
<circle cx="203.5" cy="122.7" r=".32"/>
<circle cx="221.5" cy="111.2" r=".32"/>
<circle cx="93.9" cy="53.9" r=".32"/>
</g>
<g font-size="2.6" fill="#800000">
<text x="26.6" y="28.1">1</text>
<text x="58.7" y="28.1">2</text>
<text x="90.8" y="28.1">3</text>
<text x="123" y="28.1">4</text>
<text x="155.1" y="28.1">5</text>
<text x="187.2" y="28.1">6</text>
<text x="219.3" y="28.1">7</text>
<text x="251.5" y="28.1">8</text>
<text x="9.2" y="42.6">A</text>
<text x="268.6" y="42.6">A</text>
<text x="9.2" y="69.1">B</text>
<text x="268.6" y="69.1">B</text>
<text x="9.1" y="95.5">C</text>
<text x="268.6" y="95.5">C</text>
<text x="9.1" y="122">D</text>
<text x="268.6" y="122">D</text>
<text x="9.2" y="148.4">E</text>
<text x="268.6" y="148.4">E</text>
<text x="9.2" y="174.9">F</text>
<text x="268.7" y="174.9">F</text>
<text x="26.6" y="189.4">1</text>
<text x="58.7" y="189.4">2</text>
<text x="90.8" y="189.4">3</text>
<text x="123" y="189.4">4</text>
<text x="155.1" y="189.4">5</text>
<text x="187.2" y="189.4">6</text>
<text x="219.3" y="189.4">7</text>
<text x="251.5" y="189.4">8</text>
</g>
<g font-size="2.6" fill="#808080">
<text x="90.6" y="37.5">Interrupt Mask Read Buffer</text>
<text x="147.9" y="70.3">Priority Encoder</text>
<text x="223.2" y="67">Interrupt Vector Register</text>
<text x="49.6" y="99.7">Interrupt Mask Write Register</text>
<text x="182.3" y="106.3">Vector Chip Select</text>
<text x="223.2" y="135.7">Interrupt Vector Register</text>
<text x="151.1" y="140.6">Memory Inhibit for Interrupt Vector</text>
</g>
<g font-size="1.9" fill="#808080">
<text x="118.4" y="47.4">BD1</text>
<text x="118.4" y="45.7">BD0</text>
<text x="118.4" y="50.6">BD3</text>
<text x="118.4" y="49">BD2</text>
<text x="118.4" y="65.4">BD7</text>
<text x="118.4" y="63.7">BD6</text>
<text x="118.4" y="62.1">BD5</text>
<text x="118.4" y="60.5">BD4</text>
</g>
<g font-size="1.8" fill="#808080">
<text x="36.6" y="40">BUS_DATA:BD[0..7]</text>
<text x="90.6" y="39.2">$X01</text>
<text x="98.8" y="43.7">U21A</text>
<text x="98.8" y="58.4">U21B</text>
<text x="98.8" y="71.9">74244</text>
<text x="223.2" y="68.6">LSB</text>
<text x="229.7" y="71.5">U16</text>
<text x="56.2" y="75.2">BD7</text>
<text x="56.2" y="76.8">BD6</text>
<text x="66" y="73.1">U26</text>
<text x="116.8" y="73.1">U28C</text>
<text x="151.1" y="74.8">U23</text>
<text x="244.5" y="76.8">BD2</text>
<text x="244.5" y="75.2">BD1</text>
<text x="244.5" y="73.5">BD0</text>
<text x="56.2" y="78.5">BD5</text>
<text x="56.2" y="80.1">BD4</text>
<text x="56.2" y="81.7">BD3</text>
<text x="56.2" y="83.4">BD2</text>
<text x="116.8" y="83">U28D</text>
<text x="244.5" y="83.4">BD6</text>
<text x="244.5" y="81.7">BD5</text>
<text x="244.5" y="80.1">BD4</text>
<text x="244.5" y="78.5">BD3</text>
<text x="56.2" y="85">BD1</text>
<text x="56.2" y="86.6">BD0</text>
<text x="187.2" y="89.5">U19E</text>
<text x="244.5" y="85">BD7</text>
<text x="66" y="94.8">74273</text>
<text x="116.8" y="92.8">U28A</text>
<text x="151.1" y="94.8">74148</text>
<text x="187.2" y="94.8">7404</text>
<text x="222.9" y="94.8">GND</text>
<text x="229.7" y="93.2">74574</text>
<text x="49.6" y="101.4">$X01</text>
<text x="145.9" y="96.5">GND</text>
<text x="221.5" y="98.9">VCC</text>
<text x="229.7" y="101">U14A</text>
<text x="116.8" y="102.6">U28B</text>
<text x="247.7" y="107.9">BD7</text>
<text x="247.7" y="106.3">BD5</text>
<text x="247.7" y="104.6">BD3</text>
<text x="247.7" y="103">BD1</text>
<text x="116.8" y="112.4">U27C</text>
<text x="183.9" y="110.8">U22</text>
<text x="229.7" y="115.7">U14B</text>
<text x="247.7" y="117.7">BD6</text>
<text x="247.7" y="119.4">BD4</text>
<text x="116.8" y="122.2">U27D</text>
<text x="177.3" y="121" transform="rotate(-90 177.3 121)">VCC</text>
<text x="247.7" y="121">BD2</text>
<text x="247.7" y="122.7">BD0</text>
<text x="183.9" y="127.6">74138</text>
<text x="221.2" y="130.8">GND</text>
<text x="229.7" y="129.2">74244</text>
<text x="116.8" y="132.1">U27B</text>
<text x="223.2" y="137.4">MSB</text>
<text x="116.8" y="141.9">U27A</text>
<text x="167.5" y="143.5">U18D</text>
<text x="187.2" y="148.4">U17D</text>
<text x="116.8" y="150.5">7432</text>
<text x="167.5" y="152.1">7408</text>
<text x="174.1" y="155">U19C</text>
<text x="174.1" y="160.3">7404</text>
<text x="187.2" y="157">7400</text>
</g>
<g font-size="1.5" fill="#808080">
<text x="96.5" y="45.5">2</text>
<text x="96.5" y="47.1">4</text>
<text x="100.3" y="46.2">A1</text>
<text x="100.3" y="47.9">A2</text>
<text x="105.4" y="47.8">Y2</text>
<text x="105.4" y="46.2">Y1</text>
<text x="110.1" y="47.1">16</text>
<text x="110.1" y="45.5">18</text>
<text x="96.5" y="53.7">1</text>
<text x="96.5" y="48.8">6</text>
<text x="96.5" y="50.4">8</text>
<text x="100.3" y="49.5">A3</text>
<text x="100.3" y="51.1">A4</text>
<text x="105.4" y="51.1">Y4</text>
<text x="105.4" y="49.5">Y3</text>
<text x="110.1" y="50.4">12</text>
<text x="110.1" y="48.8">14</text>
<text x="100.3" y="54.4">G</text>
<text x="95.7" y="61.9">13</text>
<text x="95.7" y="63.5">15</text>
<text x="95.7" y="65.1">17</text>
<text x="95.8" y="60.2">11</text>
<text x="100.3" y="60.9">A1</text>
<text x="100.3" y="62.6">A2</text>
<text x="100.3" y="64.2">A3</text>
<text x="100.3" y="65.9">A4</text>
<text x="105.4" y="65.8">Y4</text>
<text x="105.4" y="64.2">Y3</text>
<text x="105.4" y="62.6">Y2</text>
<text x="105.4" y="60.9">Y1</text>
<text x="110.1" y="65.1">3</text>
<text x="110.1" y="63.5">5</text>
<text x="110.1" y="61.9">7</text>
<text x="110.1" y="60.2">9</text>
<text x="95.7" y="68.4">19</text>
<text x="100.3" y="69.1">G</text>
<text x="63.8" y="75">3</text>
<text x="63.8" y="76.6">4</text>
<text x="67.5" y="75.7">D1</text>
<text x="67.5" y="77.3">D2</text>
<text x="72.5" y="75.7">Q1</text>
<text x="72.5" y="77.3">Q2</text>
<text x="77.3" y="75">2</text>
<text x="77.3" y="76.6">5</text>
<text x="114.5" y="75">9</text>
<text x="128.1" y="76.6">8</text>
<text x="148.1" y="76.6">10</text>
<text x="152.7" y="77.3">0</text>
<text x="157.8" y="77.3">A0</text>
<text x="162.5" y="76.6">9</text>
<text x="227.5" y="73.3">2</text>
<text x="227.5" y="75">3</text>
<text x="227.5" y="76.6">4</text>
<text x="231.2" y="74">1D</text>
<text x="231.2" y="75.7">2D</text>
<text x="231.2" y="77.3">3D</text>
<text x="236.2" y="77.3">3Q</text>
<text x="236.2" y="75.7">2Q</text>
<text x="236.2" y="74">1Q</text>
<text x="241.1" y="76.6">17</text>
<text x="241.1" y="75">18</text>
<text x="241.1" y="73.3">19</text>
<text x="63" y="81.5">13</text>
<text x="63" y="83.1">14</text>
<text x="63.8" y="78.2">7</text>
<text x="63.8" y="79.9">8</text>
<text x="67.5" y="79">D3</text>
<text x="67.5" y="80.6">D4</text>
<text x="67.5" y="82.2">D5</text>
<text x="67.5" y="83.9">D6</text>
<text x="72.5" y="78.9">Q3</text>
<text x="72.5" y="80.6">Q4</text>
<text x="72.5" y="82.2">Q5</text>
<text x="72.5" y="83.9">Q6</text>
<text x="77.3" y="78.2">6</text>
<text x="77.3" y="79.9">9</text>
<text x="77.3" y="81.5">12</text>
<text x="77.3" y="83.1">15</text>
<text x="113.7" y="78.2">10</text>
<text x="148.1" y="79.9">12</text>
<text x="148.1" y="81.5">13</text>
<text x="148.2" y="78.2">11</text>
<text x="148.9" y="83.1">1</text>
<text x="152.7" y="83.9">4</text>
<text x="152.7" y="79">1</text>
<text x="152.7" y="80.6">2</text>
<text x="152.7" y="82.2">3</text>
<text x="157.8" y="80.6">A2</text>
<text x="157.8" y="78.9">A1</text>
<text x="162.5" y="79.9">6</text>
<text x="162.5" y="78.2">7</text>
<text x="227.5" y="78.2">5</text>
<text x="227.5" y="79.9">6</text>
<text x="227.5" y="81.5">7</text>
<text x="227.5" y="83.1">8</text>
<text x="231.2" y="79">4D</text>
<text x="231.2" y="80.6">5D</text>
<text x="231.2" y="82.2">6D</text>
<text x="231.2" y="83.9">7D</text>
<text x="236.2" y="83.9">7Q</text>
<text x="236.2" y="82.2">6Q</text>
<text x="236.2" y="80.6">5Q</text>
<text x="236.2" y="78.9">4Q</text>
<text x="241.1" y="83.1">13</text>
<text x="241.1" y="81.5">14</text>
<text x="241.1" y="79.9">15</text>
<text x="241.1" y="78.2">16</text>
<text x="63" y="84.8">17</text>
<text x="63" y="86.4">18</text>
<text x="63.1" y="89.7">11</text>
<text x="67.5" y="85.5">D7</text>
<text x="67.5" y="87.1">D8</text>
<text x="72.5" y="85.5">Q7</text>
<text x="72.5" y="87.1">Q8</text>
<text x="77.3" y="84.8">16</text>
<text x="77.3" y="86.4">19</text>
<text x="113.7" y="84.8">12</text>
<text x="113.7" y="88.1">13</text>
<text x="128.1" y="86.4">11</text>
<text x="148.9" y="84.8">2</text>
<text x="148.9" y="86.4">3</text>
<text x="148.9" y="88.1">4</text>
<text x="152.7" y="85.5">5</text>
<text x="152.7" y="87.1">6</text>
<text x="152.7" y="88.8">7</text>
<text x="162.5" y="89.7">14</text>
<text x="226.8" y="88.1">11</text>
<text x="227.5" y="89.7">1</text>
<text x="227.5" y="84.8">9</text>
<text x="231.2" y="85.5">8D</text>
<text x="231.2" y="88.8">CLK</text>
<text x="236.2" y="85.5">8Q</text>
<text x="241.1" y="84.8">12</text>
<text x="63.8" y="91.3">1</text>
<text x="67.5" y="92">CLR</text>
<text x="67.5" y="90.4">CLK</text>
<text x="114.5" y="94.6">1</text>
<text x="148.9" y="91.3">5</text>
<text x="152.7" y="92">EI</text>
<text x="157.5" y="90.4">GS</text>
<text x="157.5" y="92">EO</text>
<text x="162.5" y="91.3">15</text>
<text x="179.3" y="91.3">11</text>
<text x="190.3" y="91.3">10</text>
<text x="231.2" y="90.4">OC</text>
<text x="114.5" y="97.9">2</text>
<text x="128.1" y="96.2">3</text>
<text x="114.5" y="104.4">4</text>
<text x="114.5" y="107.7">5</text>
<text x="128.1" y="106.1">6</text>
<text x="227.5" y="102.8">2</text>
<text x="227.5" y="104.4">4</text>
<text x="227.5" y="106.1">6</text>
<text x="227.5" y="107.7">8</text>
<text x="231.2" y="103.5">A1</text>
<text x="231.2" y="105.1">A2</text>
<text x="231.2" y="106.8">A3</text>
<text x="236.4" y="106.8">Y3</text>
<text x="236.4" y="105.1">Y2</text>
<text x="236.4" y="103.5">Y1</text>
<text x="241.1" y="107.7">12</text>
<text x="241.1" y="106.1">14</text>
<text x="241.1" y="104.4">16</text>
<text x="241.1" y="102.8">18</text>
<text x="181.6" y="112.6">1</text>
<text x="185.4" y="113.3">A</text>
<text x="192.2" y="113.3">Y0</text>
<text x="196.9" y="112.6">15</text>
<text x="227.5" y="111">1</text>
<text x="231.2" y="111.7">G</text>
<text x="231.2" y="108.4">A4</text>
<text x="236.4" y="108.4">Y4</text>
<text x="113.7" y="117.5">10</text>
<text x="114.5" y="114.2">9</text>
<text x="128.1" y="115.9">8</text>
<text x="181.6" y="114.2">2</text>
<text x="181.6" y="115.9">3</text>
<text x="185.4" y="115">B</text>
<text x="185.4" y="116.6">C</text>
<text x="192.2" y="119.9">Y4</text>
<text x="192.2" y="118.2">Y3</text>
<text x="192.2" y="116.6">Y2</text>
<text x="192.2" y="115">Y1</text>
<text x="196.9" y="119.1">11</text>
<text x="196.9" y="117.5">12</text>
<text x="196.9" y="115.9">13</text>
<text x="196.9" y="114.2">14</text>
<text x="226.7" y="119.1">13</text>
<text x="226.8" y="117.5">11</text>
<text x="231.2" y="118.2">A1</text>
<text x="231.2" y="119.9">A2</text>
<text x="236.4" y="119.9">Y2</text>
<text x="236.4" y="118.2">Y1</text>
<text x="241.1" y="119.1">7</text>
<text x="241.1" y="117.5">9</text>
<text x="113.7" y="124.1">12</text>
<text x="128.1" y="125.7">11</text>
<text x="181.6" y="122.4">4</text>
<text x="181.6" y="124.1">5</text>
<text x="181.6" y="120.8">6</text>
<text x="185.4" y="123.1">G2A</text>
<text x="185.4" y="124.8">G2B</text>
<text x="185.4" y="121.5">G1</text>
<text x="192.2" y="124.8">Y7</text>
<text x="192.2" y="123.1">Y6</text>
<text x="192.2" y="121.5">Y5</text>
<text x="196.9" y="124.1">7</text>
<text x="196.9" y="122.4">9</text>
<text x="196.9" y="120.8">10</text>
<text x="226.7" y="125.7">19</text>
<text x="226.7" y="120.8">15</text>
<text x="226.7" y="122.4">17</text>
<text x="231.2" y="121.5">A3</text>
<text x="231.2" y="123.1">A4</text>
<text x="236.4" y="123.1">Y4</text>
<text x="236.4" y="121.5">Y3</text>
<text x="241.1" y="122.4">3</text>
<text x="241.1" y="120.8">5</text>
<text x="113.7" y="127.3">13</text>
<text x="231.2" y="126.4">G</text>
<text x="114.5" y="133.9">4</text>
<text x="114.5" y="137.2">5</text>
<text x="128.1" y="135.5">6</text>
<text x="114.5" y="143.7">1</text>
<text x="114.5" y="147">2</text>
<text x="128.1" y="145.3">3</text>
<text x="164.5" y="145.3">12</text>
<text x="164.5" y="148.6">13</text>
<text x="178.8" y="147">11</text>
<text x="184.1" y="150.2">12</text>
<text x="184.1" y="153.5">13</text>
<text x="198.5" y="151.9">11</text>
<text x="166.9" y="156.8">5</text>
<text x="177.2" y="156.8">6</text>
</g>
<g font-size="1" fill="#808080">
<text x="61.6" y="54.2">CS1_READ/5.3B</text>
<text x="96.4" y="78.8">BIRQ7/6.4C</text>
<text x="96.4" y="88.6">BIRQ6/6.4C</text>
<text x="212" y="88.6">PH1/1.6B</text>
<text x="38.2" y="90.2">CS1_WRITE/5.3B</text>
<text x="41.6" y="91.9">RST/2.2D</text>
<text x="172.9" y="90.2">VINT/1.7B</text>
<text x="96.4" y="98.4">BIRQ5/6.4C</text>
<text x="96.4" y="108.2">BIRQ4/6.4C</text>
<text x="168.4" y="113.2">A0/1.4A</text>
<text x="198.6" y="112.8">FFF8</text>
<text x="96.4" y="118.1">BIRQ3/6.4C</text>
<text x="168.4" y="116.4">A2/1.4A</text>
<text x="168.4" y="114.8">A1/1.4A</text>
<text x="198.6" y="114.5">FFF9</text>
<text x="198.6" y="116.1">FFFA</text>
<text x="198.6" y="117.7">FFFB</text>
<text x="198.6" y="119.4">FFFC</text>
<text x="167.7" y="123">VPB/2.2B</text>
<text x="168.2" y="124.6">RD/1.5C</text>
<text x="198.6" y="121">FFFD</text>
<text x="198.6" y="122.7">FFFE</text>
<text x="198.6" y="124.3">FFFF</text>
<text x="210.6" y="123">IVP/4.2D</text>
<text x="96.4" y="127.9">BIRQ2/6.4C</text>
<text x="96.4" y="137.7">BIRQ1/6.4C</text>
<text x="96.4" y="147.5">BIRQ0/6.4C</text>
<text x="153.7" y="149.2">A2/1.4A</text>
<text x="153.7" y="145.9">A1/1.4A</text>
<text x="207.3" y="152.4">BINH/6.3B</text>
<text x="153" y="157.4">VPB/2.2B</text>
</g>
</svg>
